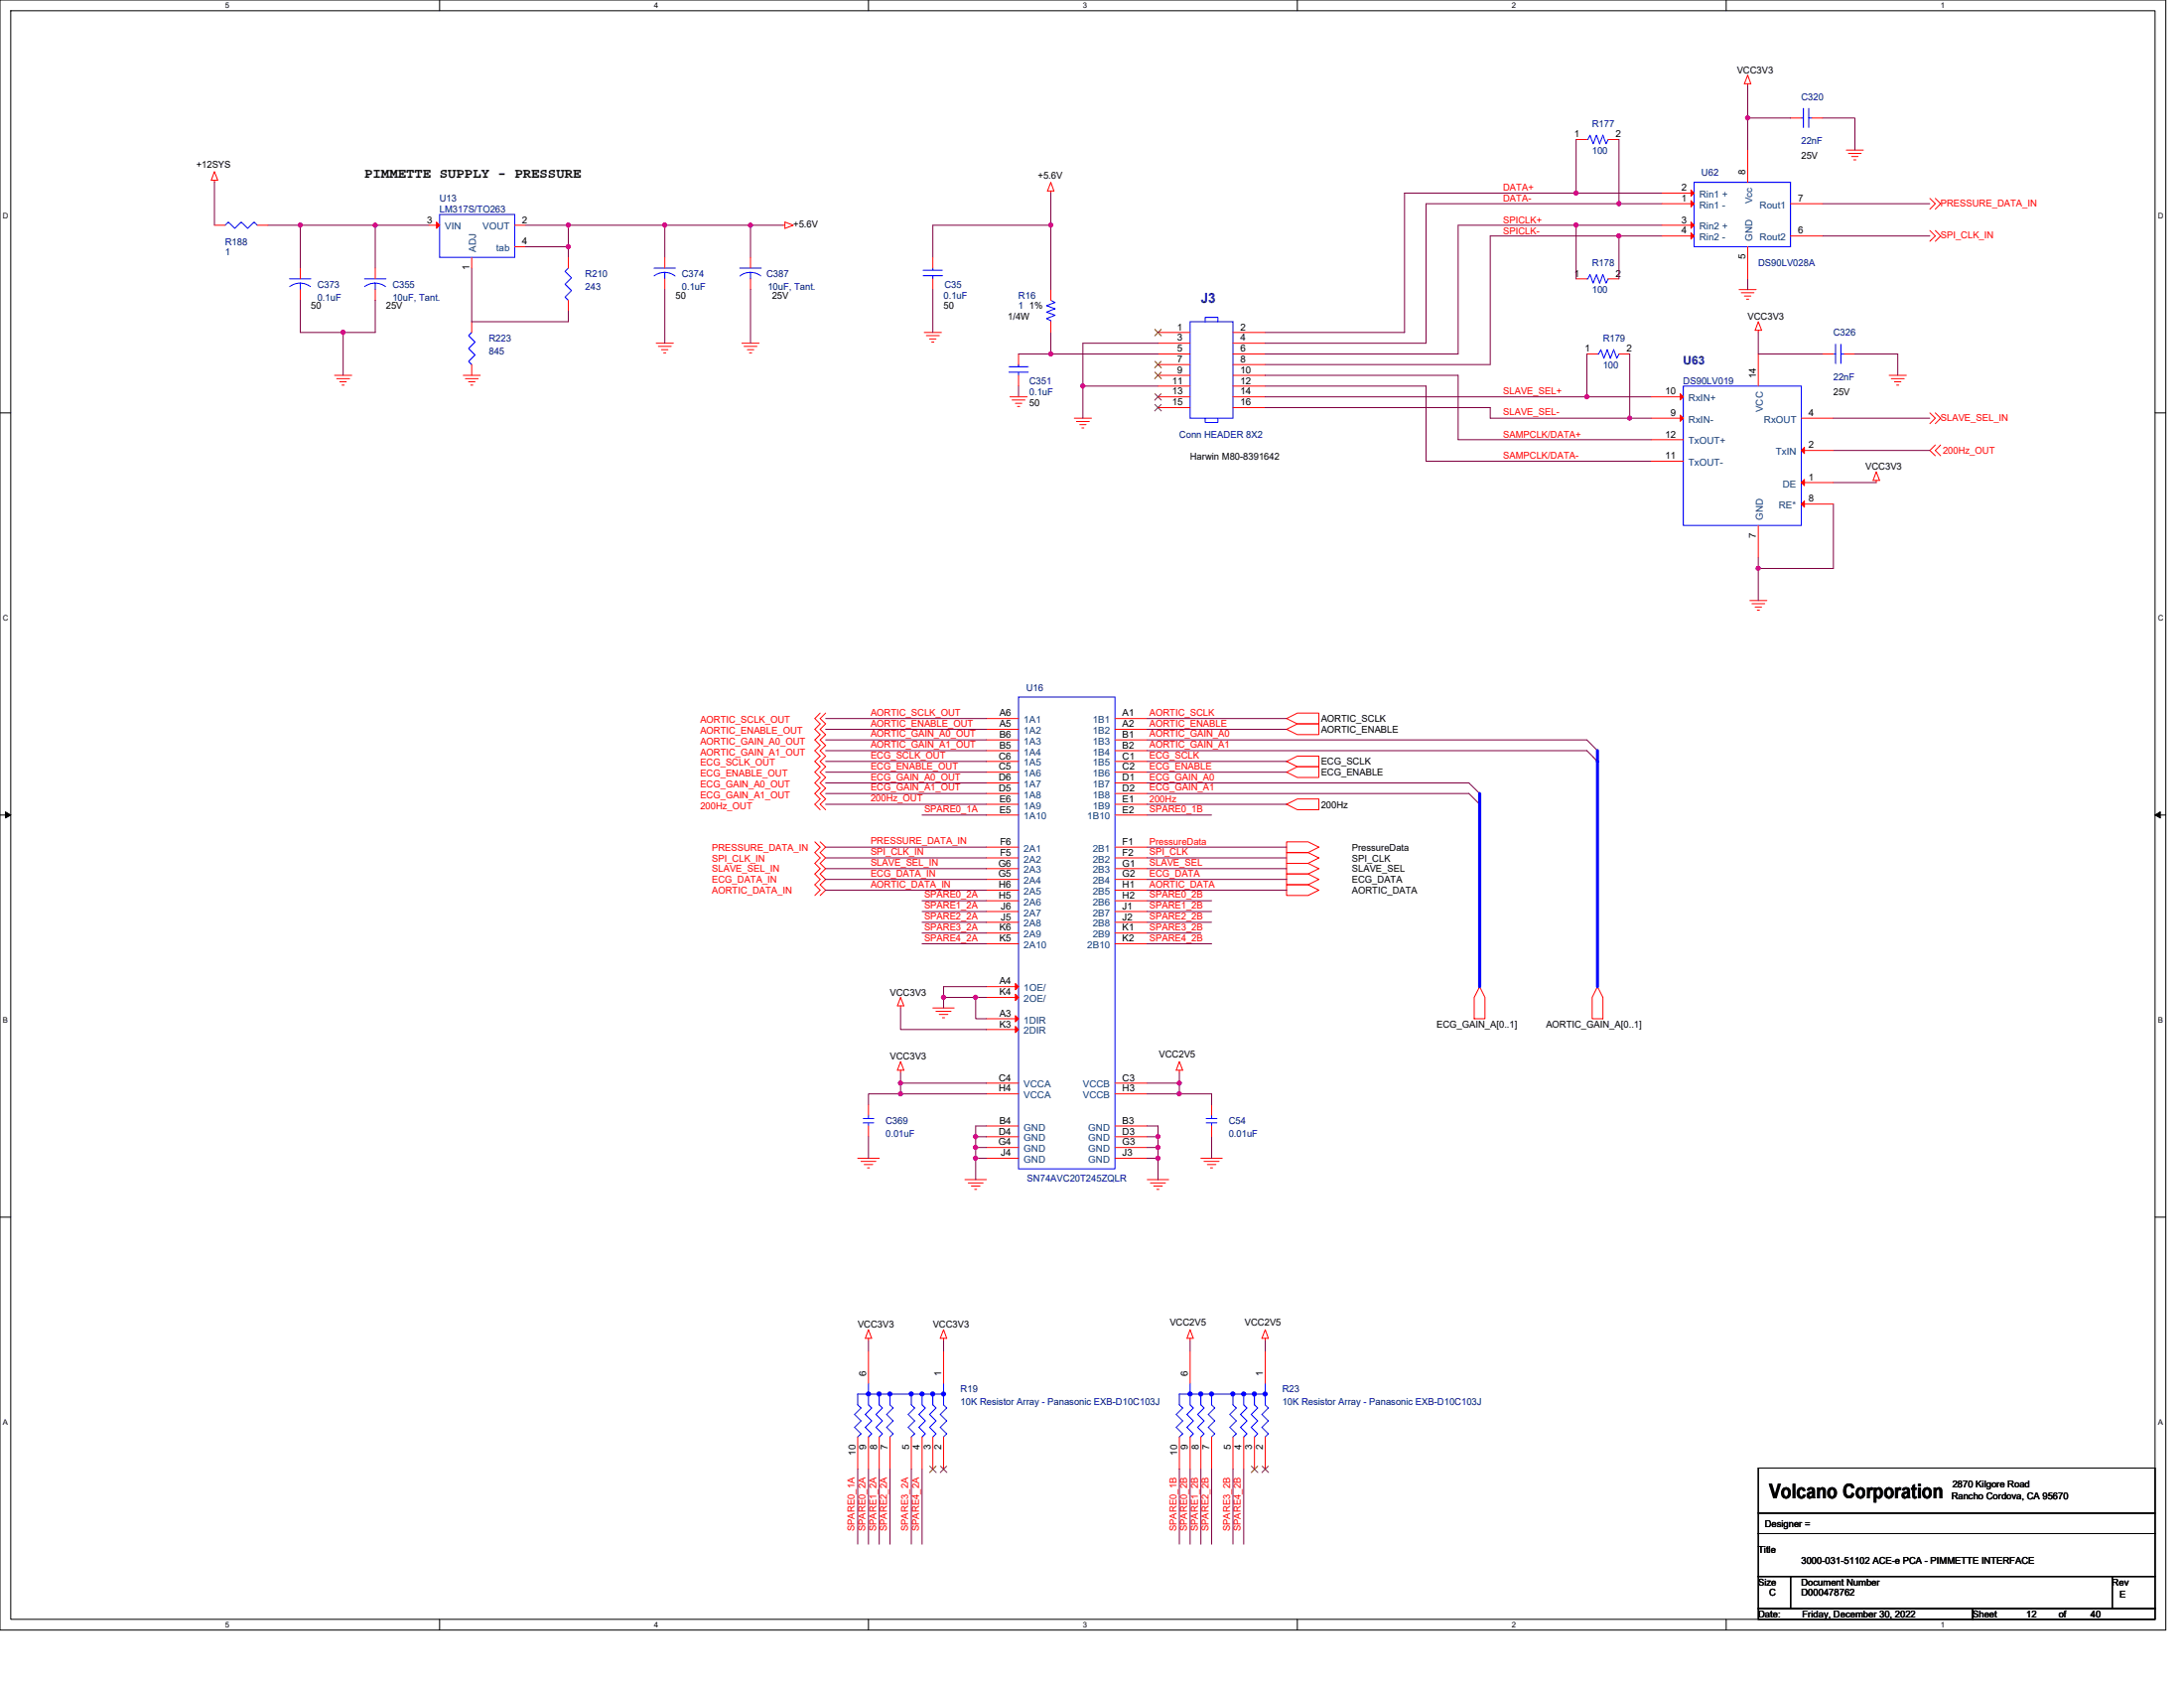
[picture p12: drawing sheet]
<svg xmlns="http://www.w3.org/2000/svg" width="279mm" height="216mm" viewBox="0 0 279 216" stroke-linecap="round" stroke-linejoin="round" font-family="sans-serif">
<path d="M0 0h277.1v208.5h-277.1zM1.4 1.4h274.3v205.7h-274.3z" fill="none" stroke="#000" stroke-width=".13"/>
<g fill="#fff">
<path d="M28.8 .1h.6v1.1h-.6z"/>
<path d="M28.8 207.3h.6v1.1h-.6z"/>
</g>
<path d="M56.2 0v1.4M56.2 207.1v1.4" fill="none" stroke="#000" stroke-width=".13"/>
<g fill="#fff">
<path d="M83.7 .1h.5v1.1h-.5z"/>
<path d="M83.7 207.3h.5v1.1h-.5z"/>
</g>
<path d="M111.1 0v1.4M111.1 207.1v1.4" fill="none" stroke="#000" stroke-width=".13"/>
<g fill="#fff">
<path d="M138.5 .1h.6v1.1h-.6z"/>
<path d="M138.5 207.3h.6v1.1h-.6z"/>
</g>
<path d="M166 0v1.4M166 207.1v1.4" fill="none" stroke="#000" stroke-width=".13"/>
<g fill="#fff">
<path d="M193.4 .1h.6v1.1h-.6z"/>
<path d="M193.4 207.3h.6v1.1h-.6z"/>
</g>
<path d="M220.8 0v1.4M220.8 207.1v1.4" fill="none" stroke="#000" stroke-width=".13"/>
<g fill="#fff">
<path d="M248.3 .1h.5v1.1h-.5z"/>
<path d="M248.3 207.3h.5v1.1h-.5z"/>
<path d="M.4 27.1h.7v1.1h-.7z"/>
<path d="M276.1 27.1h.7v1.1h-.7z"/>
<path d="M.4 78.5h.7v1.1h-.7z"/>
<path d="M276.1 78.5h.7v1.1h-.7z"/>
</g>
<path d="M0 52.8h1.4M275.7 52.8h1.4" fill="none" stroke="#000" stroke-width=".13"/>
<g fill="#fff">
<path d="M.4 130h.6v1.1h-.6z"/>
<path d="M276.1 130h.6v1.1h-.6z"/>
</g>
<path d="M0 104.2h1.4M275.7 104.2h1.4" fill="none" stroke="#000" stroke-width=".13"/>
<path d="M.7 103.8l.7 .4-.7 .4zM275.7 104.2l.7-.4v.8z" fill="#000" stroke="#000" stroke-width=".13"/>
<g fill="#fff">
<path d="M.4 181.4h.6v1.1h-.6z"/>
<path d="M276.1 181.4h.6v1.1h-.6z"/>
</g>
<path d="M0 155.7h1.4M275.7 155.7h1.4M224.9 187.8h50.8v5.7h-50.8zM224.9 196.2h50.8v5.4h-50.8zM224.9 193.5h50.8v2.7h-50.8zM224.9 201.6h4.2v4.1h-4.2zM224.9 205.7h27.5v1.4h-27.5zM229.1 201.6h41.1v4.1h-41.1zM252.4 205.7h23.3v1.4h-23.3zM270.2 201.6h5.5v4.1h-5.5z" fill="none" stroke="#000" stroke-width=".13"/>
<g fill="none" stroke="#f00" stroke-width=".13">
<path d="M201.6 17.8h1.4M205.7 17.8h1.4M223.6 9.6l.4 1.1h-.8zM223.6 10.7v.3M223.6 19.2v4.1M229.1 15.1h1.3M231.8 15.1h1.4M236.2 19.2h2.2M236.5 19.6h1.6M27.4 28.8h1.4M27.4 21.9l.5 1.2h-.9zM27.4 23.1v.2"/>
<path d="M32.9 28.8h1.4M38.4 34.3v1.4M38.4 37v1.4M48 34.3v1.4M48 37v1.4M54.9 28.8h1.3M60.3 32.9v1.4M65.8 28.8h1.4M65.8 31.6h1.4M72.7 38.4v1.4M72.7 32.9v1.4M85 32.9v1.4"/>
<path d="M85 35.7v1.3M96 32.9v1.4M96 35.7v1.3M100.1 28.8h.3M100.4 28.4l1.1 .4-1.1 .4zM119.3 32.9v1.4M119.3 35.7v1.3M134.4 23.3l.4 1.1h-.8zM134.4 24.4v.3M134.4 37v1.4M201.6 35.7h1.4M205.7 35.7h1.4"/>
<path d="M212.6 24.7h4.1M212.6 26.1h4.1M212.6 28.8h4.1M212.6 30.2h4.1M222.5 37h2.2M222.8 37.4h1.6M223.2 37.9h.8M223.4 38.3h.3M223.6 31.6v4.1M229.1 26.1h4.1M229.1 30.2h4.1M236.9 20h.8"/>
<path d="M237.2 20.4h.2M246.9 25.4l.7 .7-.7 .7M246.9 29.5l.7 .7-.7 .7M247.6 25.4l.7 .7-.7 .7M247.6 29.5l.7 .7-.7 .7M42.8 48h2.2M43.1 48.4h1.6M43.5 48.8h.8M43.8 49.3h.2M59.3 48h2.1M59.5 48.4h1.7M59.9 48.8h.9"/>
<path d="M60.2 49.3h.3M60.3 46.6v1.4M60.3 41.1v1.4M83.9 43.9h2.2M84.2 44.3h1.7M84.6 44.7h.8M84.9 45.1h.3M94.9 43.9h2.2M95.2 44.3h1.6M95.6 44.7h.8M95.9 45.1h.3M118.2 42.5h2.2"/>
<path d="M118.5 42.9h1.7M118.9 43.3h.8M119.2 43.8h.3M129.2 50.8h2.2M129.5 51.2h1.6M129.9 51.6h.8M130.2 52h.3M130.3 45.3v1.3M130.3 48v1.4M134.4 41.1v1.4M137.4 53.5h2.2M137.7 53.9h1.7"/>
<path d="M138.1 54.3h.8M138.4 54.7h.3M148.1 42.5h4.2M148.1 43.9h4.2M148.1 45.3h4.2M148.1 46.6h4.2M148.1 48h4.2M148.1 49.4h4.2M148.1 50.8h4.2M148.1 52.1h4.2M157.7 42.5h4.2M157.7 43.9h4.2"/>
<path d="M157.7 45.3h4.2M157.7 46.6h4.2M157.7 48h4.2M157.7 49.4h4.2M157.7 50.8h4.2M157.7 52.1h4.2M203 45.3h1.4M207.1 45.3h1.4M211.2 50.8h4.1M211.2 53.5h4.1M211.2 56.2h4.1M211.2 59h4.1"/>
<path d="M224.9 41.1l.5 1.1h-.9zM224.9 42.2v.3M224.9 45.3v4.1M230.4 53.5h4.1M230.4 57.6h4.1M233.2 45.3h1.3M235.9 45.3h1.4M241.7 48h2.2M242 48.4h1.6M242.4 48.8h.8M242.6 49.3h.3M246.9 52.8l.7 .7-.7 .7"/>
<path d="M247.6 52.8l.7 .7-.7 .7M247.6 56.9l-.7 .7 .7 .7M248.3 56.9l-.7 .7 .7 .7M223.9 76.8h2.1M224.1 77.2h1.7M224.5 77.6h.9M224.8 78h.3M224.9 67.2v4.1M230.4 61.7h4.1M230.4 64.5h4.1M240 60.3l.5 1.1h-.9zM240 61.4v.3"/>
<path d="M104.9 91.2l-.7 .7 .7 .7-.7 .7 .7 .7-.7 .6 .7 .7-.7 .7 .7 .7-.7 .7 .7 .7-.7 .7 .7 .6-.7 .7 .7 .7-.7 .7 .7 .7-.7 .7 .7 .7M105.6 91.2l-.7 .7 .7 .7-.7 .7 .7 .7-.7 .6 .7 .7-.7 .7 .7 .7-.7 .7 .7 .7-.7 .7 .7 .6-.7 .7 .7 .7-.7 .7 .7 .7-.7 .7 .7 .7M126.2 91.9h4.1M126.2 93.3h4.1M126.2 94.6h4.1M126.2 96h4.1M126.2 97.4h4.1M126.2 98.8h4.1M142.6 91.9h4.2M142.6 93.3h4.2M142.6 94.6h4.2M142.6 96h4.2"/>
<path d="M142.6 97.4h4.2M142.6 98.8h4.2M164.6 91.9l1.4-.7h2.7v1.4h-2.7zM164.6 93.3l1.4-.7h2.7v1.4h-2.7zM164.6 97.4l1.4-.7h2.7v1.4h-2.7zM164.6 98.8l1.4-.7h2.7v1.3h-2.7zM104.2 107.7l.7 .7-.7 .7 .7 .6-.7 .7 .7 .7-.7 .7 .7 .7-.7 .7 .7 .7-.7 .6M104.9 107.7l.7 .7-.7 .7 .7 .6-.7 .7 .7 .7-.7 .7 .7 .7-.7 .7 .7 .7-.7 .6M126.2 100.1h4.1M126.2 101.5h4.1M126.2 102.9h4.1M126.2 104.2h4.1"/>
<path d="M126.2 108.4h4.1M126.2 109.7h4.1M126.2 111.1h4.1M126.2 112.5h4.1M126.2 113.9h4.1M126.2 115.2h4.1M126.2 116.6h4.1M126.2 118h4.1M126.2 119.3h4.1M142.6 100.1h4.2M142.6 101.5h4.2M142.6 102.9h4.2"/>
<path d="M142.6 104.2h4.2M142.6 108.4h4.2M142.6 109.7h4.2M142.6 111.1h4.2M142.6 112.5h4.2M142.6 113.9h4.2M142.6 115.2h4.2M142.6 116.6h4.2M142.6 118h4.2M142.6 119.3h4.2M164.6 102.9l1.4-.7h2.7v1.4h-2.7zM164.6 107.7h2.7l1.4 .7-1.4 .7h-2.7z"/>
<path d="M164.6 109.1h2.7l1.4 .6-1.4 .7h-2.7zM164.6 110.4h2.7l1.4 .7-1.4 .7h-2.7zM164.6 111.8h2.7l1.4 .7-1.4 .7h-2.7zM164.6 113.2h2.7l1.4 .7-1.4 .6h-2.7zM115.2 135.8l.4 1.1h-.8zM115.2 127.6l.4 1.1h-.8zM115.2 136.9v.3M115.2 128.7v.2M119.3 128.9h2.8M119.7 129.3h2M120.2 129.8h1.1M120.6 130.2h.2"/>
<path d="M126.2 130.3h4.1M126.2 131.7h4.1M126.2 120.7h4.1M126.2 139.9h4.1M126.2 126.2h4.1M126.2 127.6h4.1M126.2 138.5h4.1M142.6 120.7h4.2M142.6 139.9h4.2M142.6 138.5h4.2M150.9 135.8l.4 1.1h-.8zM150.9 136.9v.3"/>
<path d="M189.3 126.2l.7 1.4v2.7h-1.4v-2.7zM204.4 126.2l.7 1.4v2.7h-1.4v-2.7zM109.7 148.1h2.8M110.2 148.5h1.9M110.6 148.9h1.1M111 149.4h.2M111.1 144v1.4M111.1 141.3v1.3M123.4 150.9h2.8M123.9 151.3h1.9M124.3 151.7h1.1M124.7 152.1h.2"/>
<path d="M126.2 144h4.1M126.2 145.4h4.1M126.2 146.8h4.1M126.2 148.1h4.1M142.6 144h4.2M142.6 145.4h4.2M142.6 146.8h4.2M142.6 148.1h4.2M146.8 150.9h2.7M147.2 151.3h1.9M147.6 151.7h1.1M148 152.1h.3"/>
<path d="M153.6 148.1h2.8M154 148.5h2M154.5 148.9h1.1M154.9 149.4h.2M155 144v1.4M155 141.3v1.3M111.1 170.1l.4 1.1h-.8zM111.1 171.2v.3M111.1 172.8v4.1M120.7 170.1l.4 1.1h-.8zM120.7 171.2v.3M120.7 172.8v4.1"/>
<path d="M152.3 170.1l.4 1.1h-.9zM152.3 171.2v.3M152.3 172.8v4.1M161.9 170.1l.4 1.1h-.9zM161.9 171.2v.3M161.9 172.8v4.1M109.7 183.8v4.1M111.1 183.8v4.1M112.5 183.8v4.1M113.9 183.8v4.1M116.6 183.8v4.1M118 183.8v4.1"/>
<path d="M119.3 183.8v4.1M120.7 183.8v4.1M150.9 183.8v4.1M152.3 183.8v4.1M153.6 183.8v4.1M155 183.8v4.1M157.7 183.8v4.1M159.1 183.8v4.1M160.5 183.8v4.1M161.9 183.8v4.1"/>
</g>
<g fill="none" stroke="#800040" stroke-width=".13">
<path d="M201.6 17.8v6.9M207.1 17.8v8.3M223.6 15.1h5.5M223.6 11v4.1M223.6 15.1v4.1M233.2 15.1h4.1v4.1M27.4 23.3v5.5M34.3 28.8h4.1M38.4 28.8v5.5M38.4 28.8h9.6M38.4 38.4v4.1h5.5M48 28.8v5.5"/>
<path d="M48 38.4v4.1h-4.1M48 28.8h6.9M60.3 34.3v6.8h12.4v-1.3M67.2 28.8h5.5M67.2 31.6h5.5M72.7 28.8h12.3M72.7 28.8v2.8M72.7 31.6v1.3M85 37v6.9M85 28.8h11M85 28.8v4.1M96 28.8v4.1"/>
<path d="M96 28.8h4.1M96 37v6.9M119.3 37v5.5M134.4 28.8v8.2M134.4 28.8h-15.1v4.1M134.4 24.7v4.1M201.6 24.7h-21.9v17.8h-17.8M201.6 28.8h-15.1v16.5h-24.6M201.6 28.8v6.9M201.6 24.7h11M201.6 28.8h11M207.1 30.2h-16.5v16.4h-28.7"/>
<path d="M207.1 26.1h5.5M207.1 30.2h5.5M207.1 26.1h-24.7v17.8h-20.5M207.1 30.2v5.5M223.6 35.7v1.3M233.2 26.1h13.7M233.2 30.2h13.7M43.9 42.5v5.5M130.3 49.4v1.4M130.3 45.3h4.1M134.4 42.5v2.8M134.4 45.3h13.7"/>
<path d="M138.5 49.4h9.6M138.5 49.4v4.1M148.1 43.9h-9.6v5.5M161.9 52.1h28.7v1.4h17.9M161.9 49.4h20.5v9.6h28.8M161.9 50.8h41.1M161.9 48h24.6v8.2h24.7M203 45.3v5.5M203 50.8h8.2M208.5 45.3v8.2M208.5 53.5h2.7M224.9 42.5v2.8h8.3"/>
<path d="M234.5 53.5h12.4M234.5 57.6h12.4M237.3 45.3h5.5v2.7M224.9 71.3v1.4M224.9 72.7v4.1M234.5 64.5v8.2h-9.6M234.5 61.7h5.5M105.6 96h20.6M105.6 97.4h20.6M105.6 98.8h20.6M105.6 91.9h20.6M105.6 93.3h20.6"/>
<path d="M105.6 94.6h20.6M146.8 91.9h17.8M146.8 93.3h17.8M146.8 97.4h17.8M146.8 98.8h17.8M146.8 94.6h56.2l1.4 1.4M146.8 96h56.2l1.4 1.4M105.6 111.1h20.6M105.6 112.5h20.6M105.6 113.9h20.6M105.6 100.1h20.6M105.6 101.5h20.6"/>
<path d="M105.6 102.9h20.6M105.6 108.4h20.6M105.6 109.7h20.6M118 116.6h8.2M118 118h8.2M118 115.2h8.2M118 119.3h8.2M118 104.2h8.2M146.8 100.1h41.1l1.4 1.4M146.8 101.5h41.1l1.4 1.4M146.8 102.9h17.8M146.8 108.4h17.8"/>
<path d="M146.8 109.7h17.8M146.8 111.1h17.8M146.8 112.5h17.8M146.8 113.9h17.8M146.8 115.2h8.2M146.8 104.2h8.2M146.8 116.6h8.2M146.8 118h8.2M146.8 119.3h6.8M115.2 137.2v1.3M115.2 138.5v1.4M115.2 139.9h-4.1v1.4"/>
<path d="M115.2 139.9h11M115.2 138.5h11M115.2 128.9v2.8h11M118 120.7h8.2M120.7 127.6v1.3M120.7 127.6h4.1v2.7h1.4M124.8 127.6h1.4M126.2 126.2h-5.5v1.4M146.8 139.9h4.1M146.8 138.5h4.1M146.8 120.7h8.2M150.9 139.9h4.1v1.4"/>
<path d="M150.9 137.2v1.3M150.9 138.5v1.4M111.1 145.4v2.7M124.8 145.4h1.4M124.8 145.4v1.4h1.4M124.8 146.8v1.3h1.4M124.8 148.1v2.8M126.2 144h-1.4v1.4M146.8 144h1.3v1.4M146.8 145.4h1.3M146.8 148.1h1.3M146.8 146.8h1.3"/>
<path d="M148.1 145.4v1.4M148.1 148.1v2.8M148.1 146.8v1.3M155 145.4v2.7M111.1 171.4v1.4M120.7 171.4v1.4M152.3 171.4v1.4M161.9 171.4v1.4M109.7 187.9v9.6M111.1 187.9v9.6M112.5 187.9v9.6M113.9 187.9v9.6"/>
<path d="M116.6 187.9v9.6M118 187.9v9.6M150.9 187.9v9.6M152.3 187.9v9.6M153.6 187.9v9.6M155 187.9v9.6M157.7 187.9v9.6M159.1 187.9v9.6"/>
</g>
<g fill="none" stroke="#00f" stroke-width=".13">
<path d="M205.7 17.8l-.2 .6-.4-1.1-.5 1.1-.4-1.1-.4 1.1-.4-1.1-.3 .5h-.1M230.4 15.1h.3M230.7 13.9v2.4M231.4 13.9v2.4M231.4 15.1h.4M28.8 28.8l.4-.4 .8 .8 .9-.8 .8 .8 .8-.8 .4 .4M37 35.7h2.8M37.1 36.7a2.15 2.15 0 0 1 1.3-.5 2.14 2.14 0 0 1 1.3 .5M38.4 36.2v.8M46.6 35.7h2.8M46.7 36.7a2.15 2.15 0 0 1 1.3-.5 2.14 2.14 0 0 1 1.3 .5M48 36.2v.8"/>
<path d="M56.2 27.4h9.6v5.5h-9.6zM72.7 34.3l-.4 .4 .8 .8-.8 .8 .8 .9-.8 .8 .4 .4M83.7 34.3h2.7M83.7 35.3a2.15 2.15 0 0 1 1.3-.5 2.05 2.05 0 0 1 1.4 .5M85 34.8v.9M94.6 34.3h2.8M96 34.8v.9M97.3 35.3a2.14 2.14 0 0 0-1.3-.5 2.05 2.05 0 0 0-1.3 .5M118.1 35.3h2.5M118.1 34.6h2.5M119.3 34.3v.3M119.3 35.3v.4"/>
<path d="M134.4 38.4l.6 .3-1.1 .4 1.1 .4-1.1 .4 1.1 .4-1.1 .4 .5 .3v.1M203 35.7h.1l.3-.6 .4 1.1 .4-1.1 .4 1.1 .5-1.1 .4 1.1 .2-.5M216.7 23.3h12.4v8.3h-12.4zM60.3 42.5l-.4 .4 .9 .9-.9 .8 .9 .8-.9 .8 .4 .4M129.1 47.6h2.5M129.1 46.9h2.5M130.3 46.6v.3M130.3 47.6v.4M152.3 41.1h5.4v12.4h-5.4zM154.2 53.5v.5h1.6v-.5M154.2 41.1v-.5h1.6v.5M204.4 45.3h.1l.3-.6 .4 1.1 .4-1.1 .4 1.1 .4-1.1 .4 1.1 .3-.5"/>
<path d="M215.3 49.4h15.1v17.8h-15.1zM234.5 45.3h.3M234.8 44v2.5M235.5 44v2.5M235.5 45.3h.4M130.3 89.2h12.3v60.3h-12.3zM110.4 143.6h1.4M110.4 143.1h1.4M111.1 142.6v.5M111.1 143.6v.4M154.3 143.6h1.4M154.3 143.1h1.4"/>
<path d="M155 142.6v.5M155 143.6v.4M111.1 176.9v2.8l.4 .4-.8 .8 .8 .8-.8 .9 .8 .8-.4 .4M112.5 178.3v1.4l.4 .4-.8 .8 .8 .8-.8 .9 .8 .8-.4 .4M113.9 178.3v1.4l.4 .4-.9 .8 .9 .8-.9 .9 .9 .8-.4 .4M116.6 178.3v1.4l.4 .4-.8 .8 .8 .8-.8 .9 .8 .8-.4 .4M118 178.3v1.4l.4 .4-.8 .8 .8 .8-.8 .9 .8 .8-.4 .4M119.3 178.3v1.4l.4 .4-.8 .8 .8 .8-.8 .9 .8 .8-.4 .4M120.7 178.3v1.4l.4 .4-.8 .8 .8 .8-.8 .9 .8 .8-.4 .4M120.7 178.3h-11v1.4l.5 .4-.9 .8 .9 .8-.9 .9 .9 .8-.5 .4M120.7 176.9v1.4M152.3 176.9v2.8l.4 .4-.9 .8 .9 .8-.9 .9 .9 .8-.4 .4"/>
<path d="M153.6 178.3v1.4l.4 .4-.8 .8 .8 .8-.8 .9 .8 .8-.4 .4M155 178.3v1.4l.4 .4-.8 .8 .8 .8-.8 .9 .8 .8-.4 .4M157.7 178.3v1.4l.5 .4-.9 .8 .9 .8-.9 .9 .9 .8-.5 .4M159.1 178.3v1.4l.4 .4-.8 .8 .8 .8-.8 .9 .8 .8-.4 .4M160.5 178.3v1.4l.4 .4-.8 .8 .8 .8-.8 .9 .8 .8-.4 .4M161.9 178.3v1.4l.4 .4-.9 .8 .9 .8-.9 .9 .9 .8-.4 .4M161.9 178.3h-11v1.4l.4 .4-.8 .8 .8 .8-.8 .9 .8 .8-.4 .4M161.9 176.9v1.4"/>
</g>
<g fill="#f00" stroke="#f00" stroke-width=".13">
<path d="M214.9 50.4l.4 .4-.4 .4z"/>
<path d="M214.9 53.1l.4 .4-.4 .4z"/>
<path d="M230.4 57.6l.4-.4v.8z"/>
<path d="M230.4 61.7l.4-.4v.8z"/>
<path d="M230.4 64.5l.4-.4v.8z"/>
<path d="M216.3 24.3l.4 .4-.4 .4z"/>
<path d="M216.3 25.7l.4 .4-.4 .4z"/>
<path d="M216.3 28.4l.4 .4-.4 .4z"/>
<path d="M216.3 29.8l.4 .4-.4 .4z"/>
<path d="M55.8 28.4l.4 .4-.4 .4z"/>
<path d="M129.9 129.9l.4 .4-.4 .4z"/>
<path d="M129.9 131.3l.4 .4-.4 .4z"/>
<path d="M129.9 125.8l.4 .4-.4 .4z"/>
<path d="M129.9 127.2l.4 .4-.4 .4z"/>
</g>
<g fill="#00f" stroke="#00f" stroke-width=".13">
<circle cx="161.8" cy="178.3" r=".27"/>
<circle cx="160.5" cy="178.3" r=".27"/>
<circle cx="159.1" cy="178.3" r=".27"/>
<circle cx="157.7" cy="178.3" r=".27"/>
<circle cx="155" cy="178.3" r=".27"/>
<circle cx="153.6" cy="178.3" r=".27"/>
<circle cx="152.2" cy="178.3" r=".27"/>
<circle cx="120.7" cy="178.3" r=".27"/>
<circle cx="119.3" cy="178.3" r=".27"/>
<circle cx="117.9" cy="178.3" r=".27"/>
<circle cx="116.6" cy="178.3" r=".27"/>
<circle cx="113.8" cy="178.3" r=".27"/>
<circle cx="112.5" cy="178.3" r=".27"/>
<circle cx="111.1" cy="178.3" r=".27"/>
</g>
<g fill="none" stroke="#804000" stroke-width=".13">
<path d="M147.7 42.1l.9 .8M147.7 46.2l.9 .9M147.7 47.6l.9 .8M147.7 50.4l.9 .8M147.7 51.7l.9 .9M148.5 42.1l-.8 .8M148.5 46.2l-.8 .9M148.5 47.6l-.8 .8M148.5 50.4l-.8 .8M148.5 51.7l-.8 .9M118.9 187.5l.9 .8M119.7 187.5l-.8 .8"/>
<path d="M120.3 187.5l.8 .8M121.1 187.5l-.8 .8M160.1 187.5l.8 .8M160.9 187.5l-.8 .8M161.5 187.5l.8 .8M162.3 187.5l-.9 .8"/>
</g>
<g fill="#f0f" stroke="#f0f" stroke-width=".13">
<circle cx="38.4" cy="28.8" r=".27"/>
<circle cx="72.7" cy="31.5" r=".27"/>
<circle cx="48" cy="28.8" r=".27"/>
<circle cx="72.7" cy="28.8" r=".27"/>
<circle cx="96" cy="28.8" r=".27"/>
<circle cx="85" cy="28.8" r=".27"/>
<circle cx="43.9" cy="42.5" r=".27"/>
<circle cx="134.4" cy="28.8" r=".27"/>
<circle cx="207.1" cy="26" r=".27"/>
<circle cx="201.6" cy="24.7" r=".27"/>
<circle cx="223.6" cy="15.1" r=".27"/>
<circle cx="207.1" cy="30.2" r=".27"/>
<circle cx="138.5" cy="49.4" r=".27"/>
<circle cx="134.4" cy="45.3" r=".27"/>
<circle cx="203" cy="50.7" r=".27"/>
<circle cx="224.9" cy="72.7" r=".27"/>
<circle cx="208.5" cy="53.5" r=".27"/>
<circle cx="201.6" cy="28.8" r=".27"/>
<circle cx="115.2" cy="139.9" r=".27"/>
<circle cx="115.2" cy="138.5" r=".27"/>
<circle cx="124.8" cy="146.8" r=".27"/>
<circle cx="148.1" cy="148.1" r=".27"/>
<circle cx="148.1" cy="146.8" r=".27"/>
<circle cx="148.1" cy="145.4" r=".27"/>
<circle cx="124.8" cy="145.4" r=".27"/>
<circle cx="150.9" cy="138.5" r=".27"/>
<circle cx="124.8" cy="148.1" r=".27"/>
<circle cx="124.8" cy="127.6" r=".27"/>
<circle cx="120.7" cy="127.6" r=".27"/>
<circle cx="150.9" cy="139.9" r=".27"/>
</g>
<path d="M204.4 96v30.2M189.3 101.5v24.7" fill="none" stroke="#00f" stroke-width=".4"/>
<text font-size="2.6" x="226.3" y="191.7">Volcano Corporation</text>
<text font-size="1.8" x="46.6" y="22.7">PIMMETTE SUPPLY - PRESSURE</text>
<text font-size="1.8" fill="#000080" x="153.6" y="38.7">J3</text>
<text font-size="1.5" fill="#000080" x="215.3" y="46.7">U63</text>
<g font-size="1.2">
<text x="222.2" y="9.4">VCC3V3</text>
<text x="201.4" y="17.5">1</text>
<text x="206.7" y="17.5">2</text>
<text x="25.1" y="21.4">+12SYS</text>
<text x="132.8" y="22.8">+5.6V</text>
<text x="223.3" y="22.4" transform="rotate(-90 223.3 22.4)">8</text>
<text x="230.4" y="20.3">25V</text>
<text x="54.6" y="28.5">3</text>
<text x="66.8" y="28.5">2</text>
<text x="101.5" y="29.1">+5.6V</text>
<text x="215.1" y="24.4">2</text>
<text x="215.1" y="25.8">1</text>
<text x="215.1" y="28.5">3</text>
<text x="215.1" y="29.9">4</text>
<text x="230" y="25.8">7</text>
<text x="230" y="29.9">6</text>
<text x="60" y="34.6" transform="rotate(-90 60 34.6)">1</text>
<text x="66.8" y="31.3">4</text>
<text x="201.4" y="35.4">1</text>
<text x="206.7" y="35.4">2</text>
<text x="223.3" y="33.2" transform="rotate(-90 223.3 33.2)">5</text>
<text x="39.8" y="39.5">50</text>
<text x="49.4" y="39.5">25V</text>
<text x="86.4" y="38.2">50</text>
<text x="98.8" y="38.2">25V</text>
<text x="120.7" y="39.5">50</text>
<text x="128.9" y="40.9">1/4W</text>
<text x="131.7" y="39.5">1%</text>
<text x="223.6" y="40.9">VCC3V3</text>
<text x="150.6" y="42.2">1</text>
<text x="150.6" y="43.6">3</text>
<text x="150.6" y="45">5</text>
<text x="150.6" y="46.3">7</text>
<text x="150.6" y="47.7">9</text>
<text x="158.7" y="42.2">2</text>
<text x="158.7" y="43.6">4</text>
<text x="158.7" y="45">6</text>
<text x="158.7" y="46.3">8</text>
<text x="158.7" y="47.7">10</text>
<text x="202.7" y="45">1</text>
<text x="208.1" y="45">2</text>
<text x="131.7" y="51.9">50</text>
<text x="149.9" y="49.1">11</text>
<text x="149.9" y="50.5">13</text>
<text x="149.9" y="51.8">15</text>
<text x="158.7" y="49.1">12</text>
<text x="158.7" y="50.5">14</text>
<text x="158.7" y="51.8">16</text>
<text x="213" y="50.5">10</text>
<text x="213.7" y="53.2">9</text>
<text x="224.6" y="48.4" transform="rotate(-90 224.6 48.4)">14</text>
<text x="231.4" y="53.2">4</text>
<text x="234.5" y="50.5">25V</text>
<text x="152.3" y="58.7">Harwin M80-8391642</text>
<text x="213" y="55.9">12</text>
<text x="213" y="58.7">11</text>
<text x="231.4" y="57.3">2</text>
<text x="231.4" y="61.4">1</text>
<text x="231.4" y="64.2">8</text>
<text x="238.7" y="60.1">VCC3V3</text>
<text x="224.6" y="68.9" transform="rotate(-90 224.6 68.9)">7</text>
<text x="127.8" y="91.6">A6</text>
<text x="127.8" y="93">A5</text>
<text x="127.8" y="94.3">B6</text>
<text x="127.8" y="95.7">B5</text>
<text x="143.6" y="91.6">A1</text>
<text x="143.6" y="93">A2</text>
<text x="143.6" y="94.3">B1</text>
<text x="143.6" y="95.7">B2</text>
<text x="169" y="92.3">AORTIC_SCLK</text>
<text x="169" y="93.7">AORTIC_ENABLE</text>
<text x="127.8" y="97.1">C6</text>
<text x="127.8" y="98.5">C5</text>
<text x="127.8" y="99.8">D6</text>
<text x="127.8" y="101.2">D5</text>
<text x="143.6" y="97.1">C1</text>
<text x="143.6" y="98.5">C2</text>
<text x="143.6" y="99.8">D1</text>
<text x="143.6" y="101.2">D2</text>
<text x="169" y="97.8">ECG_SCLK</text>
<text x="169" y="99.2">ECG_ENABLE</text>
<text x="127.8" y="102.6">E6</text>
<text x="127.8" y="103.9">E5</text>
<text x="143.6" y="102.6">E1</text>
<text x="143.6" y="103.9">E2</text>
<text x="169" y="103.3">200Hz</text>
<text x="127.7" y="110.8">G6</text>
<text x="127.7" y="112.2">G5</text>
<text x="127.8" y="113.6">H6</text>
<text x="127.9" y="108.1">F6</text>
<text x="127.9" y="109.4">F5</text>
<text x="143.6" y="108.1">F1</text>
<text x="143.6" y="109.4">F2</text>
<text x="143.6" y="110.8">G1</text>
<text x="143.6" y="112.2">G2</text>
<text x="143.6" y="113.6">H1</text>
<text x="173" y="108.8">PressureData</text>
<text x="173" y="110.2">SPI_CLK</text>
<text x="173" y="111.5">SLAVE_SEL</text>
<text x="173" y="112.9">ECG_DATA</text>
<text x="127.8" y="114.9">H5</text>
<text x="127.8" y="119">K6</text>
<text x="128.1" y="116.3">J6</text>
<text x="128.1" y="117.7">J5</text>
<text x="143.6" y="114.9">H2</text>
<text x="143.6" y="116.3">J1</text>
<text x="143.6" y="117.7">J2</text>
<text x="143.6" y="119">K1</text>
<text x="173" y="114.3">AORTIC_DATA</text>
<text x="127.8" y="120.4">K5</text>
<text x="127.8" y="125.9">A4</text>
<text x="143.6" y="120.4">K2</text>
<text x="113.9" y="127.3">VCC3V3</text>
<text x="127.8" y="130">A3</text>
<text x="127.8" y="131.4">K3</text>
<text x="127.8" y="127.3">K4</text>
<text x="183.8" y="131.4">ECG_GAIN_A[0..1]</text>
<text x="197.8" y="131.4">AORTIC_GAIN_A[0..1]</text>
<text x="113.9" y="135.6">VCC3V3</text>
<text x="148.3" y="135.3">VCC2V5</text>
<text x="127.8" y="139.6">H4</text>
<text x="127.8" y="138.2">C4</text>
<text x="127.8" y="143.7">B4</text>
<text x="143.6" y="143.7">B3</text>
<text x="143.6" y="139.6">H3</text>
<text x="143.6" y="138.2">C3</text>
<text x="127.7" y="146.5">G4</text>
<text x="127.8" y="145.1">D4</text>
<text x="128.1" y="147.8">J4</text>
<text x="143.6" y="145.1">D3</text>
<text x="143.6" y="146.5">G3</text>
<text x="143.6" y="147.8">J3</text>
<text x="109.7" y="169.8">VCC3V3</text>
<text x="119.3" y="169.8">VCC3V3</text>
<text x="149.6" y="169.6">VCC2V5</text>
<text x="159.2" y="169.6">VCC2V5</text>
<text x="110.8" y="176" transform="rotate(-90 110.8 176)">6</text>
<text x="120.4" y="176" transform="rotate(-90 120.4 176)">1</text>
<text x="152" y="176" transform="rotate(-90 152 176)">6</text>
<text x="161.6" y="176" transform="rotate(-90 161.6 176)">1</text>
<text x="110.8" y="185.4" transform="rotate(-90 110.8 185.4)">9</text>
<text x="112.2" y="185.4" transform="rotate(-90 112.2 185.4)">8</text>
<text x="113.6" y="185.4" transform="rotate(-90 113.6 185.4)">7</text>
<text x="116.3" y="185.4" transform="rotate(-90 116.3 185.4)">5</text>
<text x="117.7" y="185.4" transform="rotate(-90 117.7 185.4)">4</text>
<text x="119" y="185.4" transform="rotate(-90 119 185.4)">3</text>
<text x="120.4" y="185.4" transform="rotate(-90 120.4 185.4)">2</text>
<text x="152" y="185.4" transform="rotate(-90 152 185.4)">9</text>
<text x="153.3" y="185.4" transform="rotate(-90 153.3 185.4)">8</text>
<text x="154.7" y="185.4" transform="rotate(-90 154.7 185.4)">7</text>
<text x="157.4" y="185.4" transform="rotate(-90 157.4 185.4)">5</text>
<text x="158.8" y="185.4" transform="rotate(-90 158.8 185.4)">4</text>
<text x="160.2" y="185.4" transform="rotate(-90 160.2 185.4)">3</text>
<text x="161.6" y="185.4" transform="rotate(-90 161.6 185.4)">2</text>
<text x="109.4" y="186.1" transform="rotate(-90 109.4 186.1)">10</text>
<text x="150.6" y="186.1" transform="rotate(-90 150.6 186.1)">10</text>
<text x="249.6" y="191.8">Rancho Cordova, CA 95670</text>
<text x="249.8" y="190.3">2870 Kilgore Road</text>
<text x="225.8" y="195.3">Designer =</text>
<text x="224.9" y="198.6">Title</text>
<text x="224.9" y="202.8">Size</text>
<text x="230.4" y="202.8">Document Number</text>
<text x="230.4" y="200">3000-031-51102 ACE-e PCA - PIMMETTE INTERFACE</text>
<text x="270.2" y="202.8">Rev</text>
<text x="224.9" y="206.9">Date:</text>
<text x="226.3" y="204.1">C</text>
<text x="230.4" y="204.1">D000478762</text>
<text x="230.6" y="206.9">Friday, December 30, 2022</text>
<text x="252.4" y="206.9">Sheet</text>
<text x="259.2" y="206.9">12</text>
<text x="263.4" y="206.9">of</text>
<text x="267.5" y="206.9">40</text>
<text x="271.2" y="204.4">E</text>
</g>
<g font-size="1.2" fill="#000080">
<text x="203.7" y="16.2">R177</text>
<text x="230.4" y="12.8">C320</text>
<text x="203.7" y="19.6">100</text>
<text x="217.7" y="22.5">U62</text>
<text x="230.4" y="18.4">22nF</text>
<text x="56.2" y="25.8">U13</text>
<text x="56.2" y="27.2">LM317S/TO263</text>
<text x="28.8" y="31.3">R188</text>
<text x="28.8" y="32.7">1</text>
<text x="74.9" y="35.4">R210</text>
<text x="87.2" y="35.4">C374</text>
<text x="98.1" y="35.4">C387</text>
<text x="203.7" y="34">R178</text>
<text x="224.9" y="34">DS90LV028A</text>
<text x="40.6" y="36.8">C373</text>
<text x="40.6" y="38.4">0.1uF</text>
<text x="50.2" y="36.8">C355</text>
<text x="50.2" y="38.4">10uF, Tant.</text>
<text x="74.9" y="37.1">243</text>
<text x="87.2" y="37.1">0.1uF</text>
<text x="98.2" y="37.1">10uF, Tant.</text>
<text x="120.7" y="38.2">0.1uF</text>
<text x="120.8" y="36.8">C35</text>
<text x="130.3" y="38.2">R16</text>
<text x="130.3" y="39.5">1</text>
<text x="203.7" y="37.5">100</text>
<text x="62.5" y="43.6">R223</text>
<text x="62.5" y="45.3">845</text>
<text x="205.1" y="43.6">R179</text>
<text x="205.1" y="47.1">100</text>
<text x="234.5" y="43">C326</text>
<text x="131.7" y="49.1">C351</text>
<text x="131.7" y="50.5">0.1uF</text>
<text x="215.3" y="49.1">DS90LV019</text>
<text x="234.5" y="48.6">22nF</text>
<text x="150.9" y="56">Conn HEADER 8X2</text>
<text x="131.3" y="88.3">U16</text>
<text x="113.3" y="143.8">C369</text>
<text x="157.2" y="143.8">C54</text>
<text x="113.3" y="145.4">0.01uF</text>
<text x="157.2" y="145.4">0.01uF</text>
<text x="131.4" y="151.2">SN74AVC20T245ZQLR</text>
<text x="122.9" y="178.1">R19</text>
<text x="122.9" y="179.7">10K Resistor Array - Panasonic EXB-D10C103J</text>
<text x="164" y="178.1">R23</text>
<text x="164" y="179.7">10K Resistor Array - Panasonic EXB-D10C103J</text>
</g>
<g font-size="1.2" fill="#004080">
<text x="56.9" y="29.4">VIN</text>
<text x="61.7" y="29.4">VOUT</text>
<text x="217.4" y="25.3">Rin1 +</text>
<text x="217.4" y="26.6">Rin1 -</text>
<text x="217.4" y="29.4">Rin2 +</text>
<text x="224.2" y="26.1" transform="rotate(-90 224.2 26.1)">Vcc</text>
<text x="225.1" y="26.6">Rout1</text>
<text x="60.9" y="32.2" transform="rotate(-90 60.9 32.2)">ADJ</text>
<text x="63.5" y="32.1">tab</text>
<text x="217.4" y="30.8">Rin2 -</text>
<text x="224.2" y="30.9" transform="rotate(-90 224.2 30.9)">GND</text>
<text x="225.1" y="30.8">Rout2</text>
<text x="216" y="51.3">RxIN+</text>
<text x="225.5" y="52.7" transform="rotate(-90 225.5 52.7)">VCC</text>
<text x="216" y="54.1">RxIN-</text>
<text x="216" y="56.8">TxOUT+</text>
<text x="216" y="59.6">TxOUT-</text>
<text x="225.7" y="54.1">RxOUT</text>
<text x="227.2" y="58.2">TxIN</text>
<text x="227.6" y="65">RE*</text>
<text x="228" y="62.3">DE</text>
<text x="225.5" y="66.5" transform="rotate(-90 225.5 66.5)">GND</text>
<text x="131" y="92.5">1A1</text>
<text x="131" y="93.9">1A2</text>
<text x="131" y="95.2">1A3</text>
<text x="139.8" y="92.5">1B1</text>
<text x="139.8" y="93.9">1B2</text>
<text x="139.8" y="95.2">1B3</text>
<text x="131" y="96.6">1A4</text>
<text x="131" y="98">1A5</text>
<text x="131" y="99.3">1A6</text>
<text x="131" y="100.7">1A7</text>
<text x="139.8" y="96.6">1B4</text>
<text x="139.8" y="98">1B5</text>
<text x="139.8" y="99.3">1B6</text>
<text x="139.8" y="100.7">1B7</text>
<text x="131" y="102.1">1A8</text>
<text x="131" y="103.4">1A9</text>
<text x="131" y="104.8">1A10</text>
<text x="139.1" y="104.8">1B10</text>
<text x="139.8" y="102.1">1B8</text>
<text x="139.8" y="103.4">1B9</text>
<text x="131" y="108.9">2A1</text>
<text x="131" y="110.3">2A2</text>
<text x="131" y="111.7">2A3</text>
<text x="131" y="113.1">2A4</text>
<text x="139.8" y="108.9">2B1</text>
<text x="139.8" y="110.3">2B2</text>
<text x="139.8" y="111.7">2B3</text>
<text x="139.8" y="113.1">2B4</text>
<text x="131" y="114.4">2A5</text>
<text x="131" y="115.8">2A6</text>
<text x="131" y="117.2">2A7</text>
<text x="131" y="118.5">2A8</text>
<text x="131" y="119.9">2A9</text>
<text x="139.8" y="114.4">2B5</text>
<text x="139.8" y="115.8">2B6</text>
<text x="139.8" y="117.2">2B7</text>
<text x="139.8" y="118.5">2B8</text>
<text x="139.8" y="119.9">2B9</text>
<text x="131" y="121.3">2A10</text>
<text x="139.1" y="121.3">2B10</text>
<text x="131" y="130.9">1DIR</text>
<text x="131" y="126.8">1OE/</text>
<text x="131" y="128.1">2OE/</text>
<text x="131" y="132.2">2DIR</text>
<text x="131" y="140.5">VCCA</text>
<text x="131" y="139.1">VCCA</text>
<text x="138.5" y="140.5">VCCB</text>
<text x="138.5" y="139.1">VCCB</text>
<text x="131" y="144.6">GND</text>
<text x="131" y="146">GND</text>
<text x="131" y="147.3">GND</text>
<text x="131" y="148.7">GND</text>
<text x="139.2" y="144.6">GND</text>
<text x="139.2" y="146">GND</text>
<text x="139.2" y="147.3">GND</text>
<text x="139.2" y="148.7">GND</text>
</g>
<g font-size="1.2" fill="#f00">
<text x="192.3" y="29.9">SPICLK-</text>
<text x="192.3" y="28.5">SPICLK+</text>
<text x="192.3" y="25.8">DATA-</text>
<text x="192.3" y="24.4">DATA+</text>
<text x="248.3" y="26.4">PRESSURE_DATA_IN</text>
<text x="248.3" y="30.5">SPI_CLK_IN</text>
<text x="192.3" y="50.4">SLAVE_SEL+</text>
<text x="192.3" y="53.1">SLAVE_SEL-</text>
<text x="248.3" y="53.8">SLAVE_SEL_IN</text>
<text x="192.3" y="56">SAMPCLK/DATA+</text>
<text x="192.3" y="58.7">SAMPCLK/DATA-</text>
<text x="248.5" y="58">200Hz_OUT</text>
<text x="89.6" y="92.5">AORTIC_SCLK_OUT</text>
<text x="89.6" y="93.9">AORTIC_ENABLE_OUT</text>
<text x="89.6" y="95.2">AORTIC_GAIN_A0_OUT</text>
<text x="111.4" y="95.6">AORTIC_GAIN_A1_OUT</text>
<text x="111.4" y="91.5">AORTIC_SCLK_OUT</text>
<text x="111.4" y="92.9">AORTIC_ENABLE_OUT</text>
<text x="111.4" y="94.3">AORTIC_GAIN_A0_OUT</text>
<text x="147" y="91.5">AORTIC_SCLK</text>
<text x="147" y="92.9">AORTIC_ENABLE</text>
<text x="147" y="94.3">AORTIC_GAIN_A0</text>
<text x="147" y="95.6">AORTIC_GAIN_A1</text>
<text x="89.6" y="96.6">AORTIC_GAIN_A1_OUT</text>
<text x="89.6" y="98">ECG_SCLK_OUT</text>
<text x="89.6" y="99.3">ECG_ENABLE_OUT</text>
<text x="89.6" y="100.7">ECG_GAIN_A0_OUT</text>
<text x="111.4" y="97">ECG_SCLK_OUT</text>
<text x="111.4" y="98.4">ECG_ENABLE_OUT</text>
<text x="111.4" y="99.8">ECG_GAIN_A0_OUT</text>
<text x="111.4" y="101.1">ECG_GAIN_A1_OUT</text>
<text x="147" y="101.1">ECG_GAIN_A1</text>
<text x="147" y="97">ECG_SCLK</text>
<text x="147" y="98.4">ECG_ENABLE</text>
<text x="147" y="99.8">ECG_GAIN_A0</text>
<text x="89.6" y="102.1">ECG_GAIN_A1_OUT</text>
<text x="89.6" y="103.4">200Hz_OUT</text>
<text x="111.4" y="102.5">200Hz_OUT</text>
<text x="111.4" y="108">PRESSURE_DATA_IN</text>
<text x="118.2" y="103.9">SPARE0_1A</text>
<text x="147" y="102.6">200Hz</text>
<text x="147" y="103.9">SPARE0_1B</text>
<text x="91.1" y="108.8">PRESSURE_DATA_IN</text>
<text x="91.1" y="110.2">SPI_CLK_IN</text>
<text x="91.1" y="111.5">SLAVE_SEL_IN</text>
<text x="91.1" y="112.9">ECG_DATA_IN</text>
<text x="111.4" y="110.7">SLAVE_SEL_IN</text>
<text x="111.4" y="112.1">ECG_DATA_IN</text>
<text x="111.4" y="113.5">AORTIC_DATA_IN</text>
<text x="111.4" y="109.3">SPI_CLK_IN</text>
<text x="147" y="108.1">PressureData</text>
<text x="147" y="109.3">SPI_CLK</text>
<text x="147" y="110.7">SLAVE_SEL</text>
<text x="147" y="112.1">ECG_DATA</text>
<text x="147" y="113.5">AORTIC_DATA</text>
<text x="91.1" y="114.3">AORTIC_DATA_IN</text>
<text x="118.2" y="116.2">SPARE1_2A</text>
<text x="118.2" y="117.6">SPARE2_2A</text>
<text x="118.2" y="114.8">SPARE0_2A</text>
<text x="118.2" y="119">SPARE3_2A</text>
<text x="147" y="114.8">SPARE0_2B</text>
<text x="147" y="119">SPARE3_2B</text>
<text x="147" y="116.2">SPARE1_2B</text>
<text x="147" y="117.6">SPARE2_2B</text>
<text x="118.2" y="120.3">SPARE4_2A</text>
<text x="147" y="120.3">SPARE4_2B</text>
<text x="109.3" y="195.9" transform="rotate(-90 109.3 195.9)">SPARE0_1A</text>
<text x="110.7" y="195.9" transform="rotate(-90 110.7 195.9)">SPARE0_2A</text>
<text x="112.1" y="195.9" transform="rotate(-90 112.1 195.9)">SPARE1_2A</text>
<text x="113.5" y="195.9" transform="rotate(-90 113.5 195.9)">SPARE2_2A</text>
<text x="116.2" y="195.9" transform="rotate(-90 116.2 195.9)">SPARE3_2A</text>
<text x="117.6" y="195.9" transform="rotate(-90 117.6 195.9)">SPARE4_2A</text>
<text x="150.5" y="195.9" transform="rotate(-90 150.5 195.9)">SPARE0_1B</text>
<text x="151.9" y="195.9" transform="rotate(-90 151.9 195.9)">SPARE0_2B</text>
<text x="153.2" y="195.9" transform="rotate(-90 153.2 195.9)">SPARE1_2B</text>
<text x="154.6" y="195.9" transform="rotate(-90 154.6 195.9)">SPARE2_2B</text>
<text x="157.4" y="195.9" transform="rotate(-90 157.4 195.9)">SPARE3_2B</text>
<text x="158.7" y="195.9" transform="rotate(-90 158.7 195.9)">SPARE4_2B</text>
</g>
<g font-size="1">
<text x="28.8" y="1">5</text>
<text x="83.7" y="1">4</text>
<text x="138.5" y="1">3</text>
<text x="193.4" y="1">2</text>
<text x="248.3" y="1">1</text>
<text x=".4" y="28">D</text>
<text x="276.1" y="28">D</text>
<text x=".4" y="79.4">C</text>
<text x="276.1" y="79.4">C</text>
<text x=".4" y="130.9">B</text>
<text x="276.1" y="130.9">B</text>
<text x=".4" y="182.3">A</text>
<text x="276.1" y="182.3">A</text>
<text x="28.8" y="208.2">5</text>
<text x="83.7" y="208.2">4</text>
<text x="138.5" y="208.2">3</text>
<text x="193.4" y="208.2">2</text>
<text x="248.3" y="208.2">1</text>
</g>
</svg>
